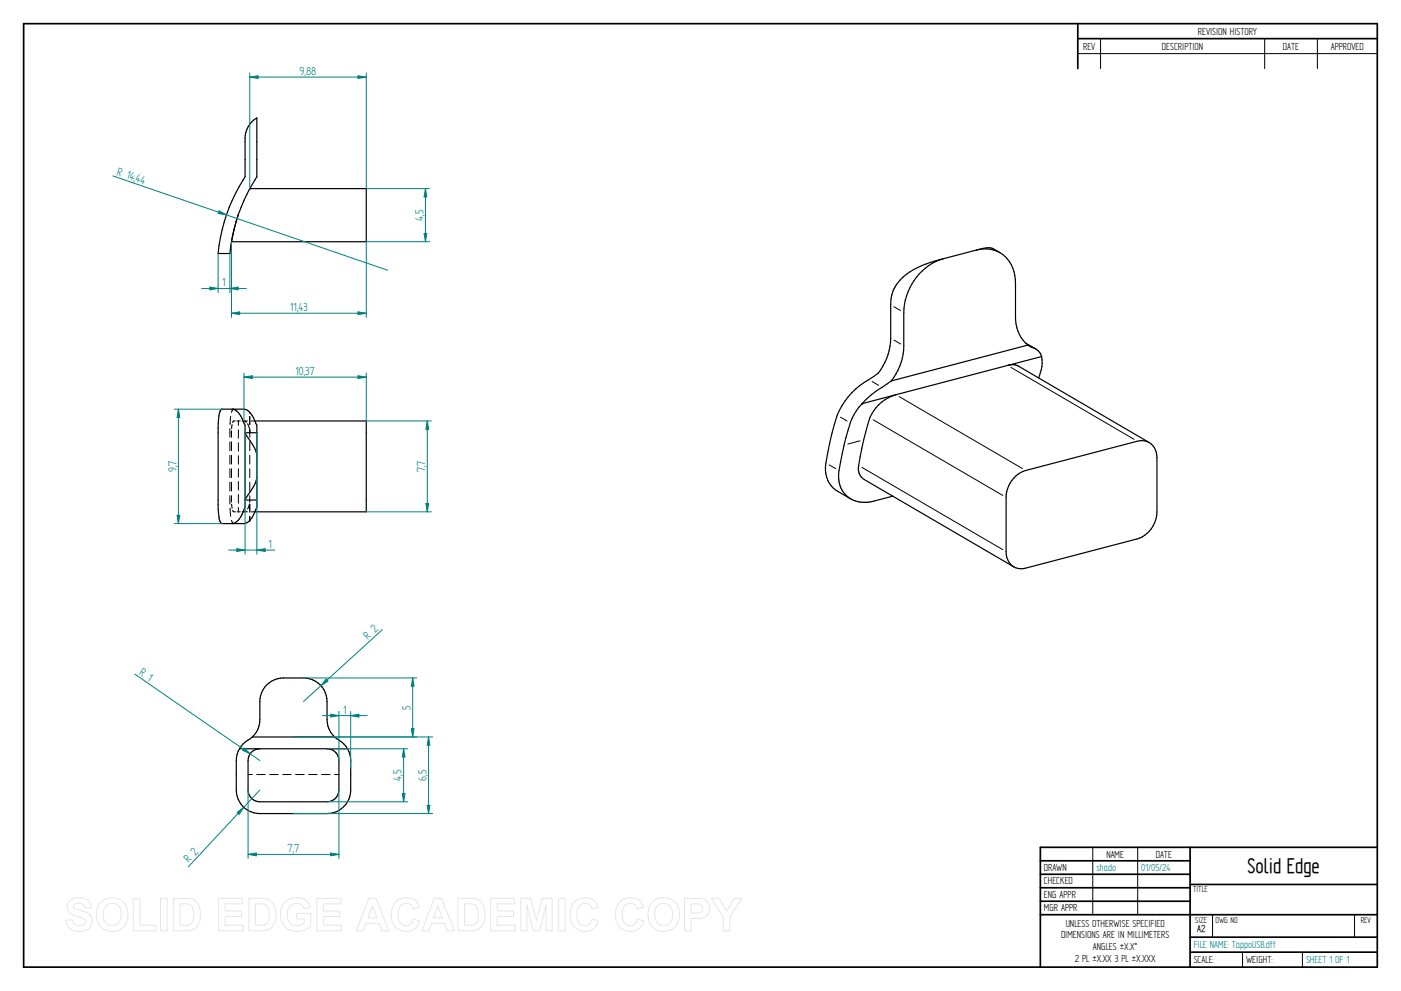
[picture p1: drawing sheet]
<svg xmlns="http://www.w3.org/2000/svg" width="594mm" height="420mm" viewBox="0 0 594 420" stroke-linecap="round" stroke-linejoin="round" font-family="sans-serif">
<g fill="none" stroke="#000" stroke-width=".72">
<path d="M10 10h574v400h-574zM457 10v19.1M457 16.4h127M504.6 359.2v50.8M584 359.2h-142.9v50.8M441.1 365h63.5M441.1 370.7h63.5M441.1 376.4h63.5M504.6 375h79.4M441.1 382.1h63.5M441.1 387.8h142.9M504.6 397.3h79.4"/>
<path d="M504.6 403.7h79.4"/>
</g>
<g fill="none" stroke="#000" stroke-width=".42">
<path d="M466.7 16.4v12.7M536.3 16.4v12.7M558.6 16.4v12.7M457 22.7h127M379 130l2.8 1.7M379.1 144.2l2.8 1.6M428.7 155.7l52.2 30.6M436.2 146.3l1.1 .8M97.8 176.5l-.3 3.5M98.2 174.7v.1M99.2 173.5l-.5 .2-.5 1M99.8 178.5h-.7l-.5 .6"/>
<path d="M101.1 178.5v1.8M101.8 178.5h-1.3M102.7 178.5h2.2M103.5 178.5l.8 .3M104.3 178.8h.1M105 179.7l.7 1.8M105.9 176.5v3.5M106.5 178.5h1.6M356.4 176.9l2.8 1.6M369.8 161.8l2.8 1.6M370.2 178l55 32.1M381.3 168.2l52.3 30.5"/>
<path d="M97.5 181.7v3.7M97.5 187.3v3.8M97.5 193v3.8M97.5 198.7v3.8M98.2 182.7v2.7M98.2 187.3v3.8M98.2 193v3.8M98.2 198.7v3.8M98.4 180l-.2 1.7M101.1 182.2v3.6M101.1 187.7v3.6M101.1 193.2v3.6"/>
<path d="M101.1 198.7v3.6M105.9 182.5v1v-1.7v3.6M105.9 187.3v3.8M105.9 193v3.8M105.9 198.7v3.8M351.6 197.1l2.8 1.6M364.7 186.9l-5.2 1.4M365.5 198.2l59.7 34.8M97.5 204.4v3.8M97.5 210.1v3.6M97.5 215.5l.3 3.4M98.2 210.1v2.8"/>
<path d="M98.2 204.4v3.8M98.2 213.8h.1M98.2 213.8l.2 1.7M98.6 216.4l.4 .5 .8 .1M101.1 204.2v3.6M101.1 209.7v3.6M101.1 215.2v1.8M101.9 217h-1.4M102.7 217h2.2M104.3 216.6l-.8 .4M105.7 214l-.7 1.8M105.9 204.4v3.8"/>
<path d="M105.9 210.1v2.8M105.9 213.7v3.4M105.9 218.9v1.7M106.5 217h1.6M98.2 220.7l.3 .9 .7 .4M105.2 328.4h1.8M108.9 328.4h3.6M114.4 328.4h3.6M119.9 328.4h3.6M125.3 328.4h3.7M130.8 328.4h3.7M136.3 328.4h3.7"/>
<path d="M141.9 328.4h1.8M463.4 359.2v28.6M482.4 359.2v28.6M514.2 387.9v9.4M574.4 387.9v9.4M526.9 403.7v6.3M552.3 403.7v6.3"/>
</g>
<g fill="none" stroke="#000" stroke-width=".51">
<path d="M105.9 80l3-5v-25a10 10 0 0 0-5 8.6v16.4a71.2 71.2 0 0 0-11.4 32.5h5l1.7-10M105.9 80l-2.4 5a66.5 66.5 0 0 0-4.3 12.5M105.9 80h49.4v22.5h-57.1l1-5M399.9 109.7a34.6 34.6 0 0 0-18.8 9.7 13.9 13.9 0 0 0-3.4 9.8v14.2a24.8 24.8 0 0 1-5.3 14.8l-1.9 1.4a32.3 32.3 0 0 0-17.7 24.2l-2.6 12.5a11.3 11.3 0 0 0 4.9 11.9l5.6 3.3M399.9 109.7a24.3 24.3 0 0 0-16.7 22.8v14.1a24.1 24.1 0 0 1-5.3 14.9M414 106l-14.1 3.7M414 106a12.8 12.8 0 0 1 16.5 12.4l.1 15.8a15.1 15.1 0 0 0 5.3 12.1M414 106l5.5-1 1.8 .5 2.8 1.6M427.3 154.9a6.4 6.4 0 0 1 4.4 .3l55.6 32.4M434.9 145.5l4.3 2.5M435.9 146.3l-58 15.2M435.9 146.3l3.7 1.9a4.9 4.9 0 0 1 2.1 3"/>
<path d="M441.7 151.2l-76.2 20M441.7 151.2l.2 1.4a15.4 15.4 0 0 1-1.4 7.7M98.5 173.5a6.5 6.5 0 0 1 4.6 5l.8 1.8v3.2M108.1 178.5l-1.3-2.6-1.4-1.6-1.2-.7-10-.1-.8 .7-.6 2.2-.3 3.2v34.4a13.2 13.2 0 0 0 1.2 7.8h10.5l1.2-.7 1.4-1.6 1.3-2.5M108.1 178.5l.8 1.8v13.2M108.1 178.5h47.2v38.5h-47.2M365.5 171.2a23.7 23.7 0 0 0-5.9 11.2 95.4 95.4 0 0 0-4 20.3 10.7 10.7 0 0 0 13.2 10.1l9.8-2.4M377.9 161.5l-3.9 2.7a35.6 35.6 0 0 0-8.5 7M379.9 167.3a17.1 17.1 0 0 0-12 12.9 92.4 92.4 0 0 0-3.9 19.2l.9 2.4 1.5 1.4M103.9 183.6l.7 1.2a18.1 18.1 0 0 1 4.3 8.7M103.9 183.5v28.5M103.9 183.5h5"/>
<path d="M108.9 193.5v18.5M487.3 187.6a6.3 6.3 0 0 0-5-.5l-47.4 12.4a12.1 12.1 0 0 0-8.3 11.4v22.9a7.3 7.3 0 0 0 3.3 6.5M487.3 187.6l1.6 1.3a7.5 7.5 0 0 1 1.7 5.2v23a12.2 12.2 0 0 1-8.3 11.4l-47.4 12.4a6.7 6.7 0 0 1-5-.6M103.9 212v3.2a12.1 12.1 0 0 1-4.2 6.5l-1.2 .3M103.9 212h5M108.9 212v3.2l-.8 1.8M108.9 202a18.9 18.9 0 0 1-4.6 9.1l-.4 .8M366.4 203.3l63.5 37M101.6 317.5a9.8 9.8 0 0 0-1.4 5v12.4a10 10 0 0 0 10 10h28.5a10 10 0 0 0 10-10v-12.4a9.8 9.8 0 0 0-1.3-5M101.6 317.5h45.8M107 312.5l-1.8 1.3a9.9 9.9 0 0 0-3.6 3.7M107 312.5a9.8 9.8 0 0 0 3.2-7.4v-7.7a10 10 0 0 1 10-10h8.5a10 10 0 0 1 10 10v7.7a10.1 10.1 0 0 0 3.2 7.4"/>
<path d="M107 312.5h34.9M110.2 317.5a4.9 4.9 0 0 0-5 5v12.4a5 5 0 0 0 5 5h28.5a5 5 0 0 0 5-5v-12.4a5 5 0 0 0-5-5M141.9 312.5l3.8 2.9 1.7 2.1"/>
</g>
<g fill="#000">
<circle cx="105.9" cy="80" r=".25"/>
<circle cx="105.9" cy="174.8" r=".25"/>
<circle cx="365.5" cy="171.2" r=".25"/>
<circle cx="105.9" cy="220.6" r=".25"/>
</g>
<path d="M155.3 80h26.9M180.4 80l.6 3.5h-1.2zM155.3 102.5h26.9" fill="none" stroke="#008080" stroke-width=".42"/>
<path d="M180.4 80l.6 3.5h-1.2z" fill="#008080"/>
<path d="M179.8 99h1.2l-.6 3.5z" fill="none" stroke="#008080" stroke-width=".42"/>
<path d="M179.8 99h1.2l-.6 3.5z" fill="#008080"/>
<path d="M180.4 80v22.5M98.2 102.5v32M155.3 102.5v32M98.2 132.8l3.4-.6v1.2z" fill="none" stroke="#008080" stroke-width=".42"/>
<path d="M98.2 132.8l3.4-.6v1.2z" fill="#008080"/>
<path d="M151.8 132.2l3.5 .6-3.5 .6z" fill="none" stroke="#008080" stroke-width=".42"/>
<path d="M151.8 132.2l3.5 .6-3.5 .6z" fill="#008080"/>
<path d="M105.9 30.9v49.1M105.9 32.7l3.5-.6v1.2zM155.3 30.9v49.1M98.2 132.8h57.1" fill="none" stroke="#008080" stroke-width=".42"/>
<path d="M105.9 32.7l3.5-.6v1.2z" fill="#008080"/>
<path d="M151.8 32.1l3.5 .6-3.5 .6z" fill="none" stroke="#008080" stroke-width=".42"/>
<path d="M151.8 32.1l3.5 .6-3.5 .6z" fill="#008080"/>
<path d="M105.9 32.7h49.4M47.9 74.6l116.4 40M92.9 89.4l3.1 1.7-3.5-.6z" fill="none" stroke="#008080" stroke-width=".42"/>
<path d="M92.9 89.4l3.1 1.7-3.5-.6z" fill="#008080"/>
<path d="M155.3 178.5h27.6M181.2 178.5l.6 3.5h-1.2zM155.3 217h27.6" fill="none" stroke="#008080" stroke-width=".42"/>
<path d="M181.2 178.5l.6 3.5h-1.2z" fill="#008080"/>
<path d="M180.6 213.5h1.2l-.6 3.5z" fill="none" stroke="#008080" stroke-width=".42"/>
<path d="M180.6 213.5h1.2l-.6 3.5z" fill="#008080"/>
<path d="M103.5 158.2v20.3M103.5 159.9l3.5-.6v1.2zM155.3 158.2v20.3M181.2 178.5v38.5" fill="none" stroke="#008080" stroke-width=".42"/>
<path d="M103.5 159.9l3.5-.6v1.2z" fill="#008080"/>
<path d="M151.8 159.3l3.5 .6-3.5 .6z" fill="none" stroke="#008080" stroke-width=".42"/>
<path d="M151.8 159.3l3.5 .6-3.5 .6z" fill="#008080"/>
<path d="M103.5 159.9h51.8M73.9 173.5h20.3M75.6 173.5l.6 3.5h-1.1zM73.9 222h20.3" fill="none" stroke="#008080" stroke-width=".42"/>
<path d="M75.6 173.5l.6 3.5h-1.1z" fill="#008080"/>
<path d="M75.1 218.5h1.1l-.6 3.5z" fill="none" stroke="#008080" stroke-width=".42"/>
<path d="M75.1 218.5h1.1l-.6 3.5z" fill="#008080"/>
<path d="M75.6 173.5v48.5M103.9 181.9v53.1M108.9 183.5v51.5M108.9 233.2l3.5-.6v1.2z" fill="none" stroke="#008080" stroke-width=".42"/>
<path d="M108.9 233.2l3.5-.6v1.2z" fill="#008080"/>
<path d="M100.4 232.6l3.5 .6-3.5 .6z" fill="none" stroke="#008080" stroke-width=".42"/>
<path d="M100.4 232.6l3.5 .6-3.5 .6z" fill="#008080"/>
<path d="M92.5 107.5v16.5M97.5 107.5v16.5M89 121.7l3.5 .6-3.5 .6zM96.9 233.2h19.6" fill="none" stroke="#008080" stroke-width=".42"/>
<path d="M89 121.7l3.5 .6-3.5 .6z" fill="#008080"/>
<path d="M97.5 122.3l3.5-.6v1.2z" fill="none" stroke="#008080" stroke-width=".42"/>
<path d="M97.5 122.3l3.5-.6v1.2z" fill="#008080"/>
<path d="M85.5 122.3h19M105.2 334.9v29.1M143.7 334.9v29.1M105.2 362.2l3.5-.5v1.1z" fill="none" stroke="#008080" stroke-width=".42"/>
<path d="M105.2 362.2l3.5-.5v1.1z" fill="#008080"/>
<path d="M140.2 361.7l3.5 .5-3.5 .6z" fill="none" stroke="#008080" stroke-width=".42"/>
<path d="M140.2 361.7l3.5 .5-3.5 .6z" fill="#008080"/>
<path d="M57.1 285.8l53.1 36.7M103.5 317.1l2.6 2.5-3.2-1.5zM105.2 362.2h38.5" fill="none" stroke="#008080" stroke-width=".42"/>
<path d="M103.5 317.1l2.6 2.5-3.2-1.5z" fill="#008080"/>
<path d="M110.2 334.9l-30.4 32.6M100.6 344.4l2.8-2.1-2 2.9z" fill="none" stroke="#008080" stroke-width=".42"/>
<path d="M100.6 344.4l2.8-2.1-2 2.9z" fill="#008080"/>
<path d="M138.7 317.5h34.2M171.1 317.5l.6 3.4h-1.1zM138.7 339.9h34.2" fill="none" stroke="#008080" stroke-width=".42"/>
<path d="M171.1 317.5l.6 3.4h-1.1z" fill="#008080"/>
<path d="M170.6 336.4h1.1l-.6 3.5z" fill="none" stroke="#008080" stroke-width=".42"/>
<path d="M170.6 336.4h1.1l-.6 3.5z" fill="#008080"/>
<path d="M124.5 312.5h59M171.1 317.5v22.4M181.7 312.5l.6 3.4h-1.2zM124.5 344.9h59" fill="none" stroke="#008080" stroke-width=".42"/>
<path d="M181.7 312.5l.6 3.4h-1.2z" fill="#008080"/>
<path d="M181.1 341.5h1.2l-.6 3.4z" fill="none" stroke="#008080" stroke-width=".42"/>
<path d="M181.1 341.5h1.2l-.6 3.4z" fill="#008080"/>
<path d="M143.7 301.6v20.9M148.7 301.6v23.8M148.7 303.4l3.5-.6v1.2zM181.7 312.5v32.4" fill="none" stroke="#008080" stroke-width=".42"/>
<path d="M148.7 303.4l3.5-.6v1.2z" fill="#008080"/>
<path d="M140.2 302.8l3.5 .6-3.5 .6z" fill="none" stroke="#008080" stroke-width=".42"/>
<path d="M140.2 302.8l3.5 .6-3.5 .6z" fill="#008080"/>
<path d="M162.1 267l-33.4 30.4M138.3 287.9l.8 .9-3 1.9zM136.7 303.4h19" fill="none" stroke="#008080" stroke-width=".42"/>
<path d="M138.3 287.9l.8 .9-3 1.9z" fill="#008080"/>
<path d="M128.7 287.4h48M175 287.4l.5 3.6h-1.1zM141.9 312.5h34.8" fill="none" stroke="#008080" stroke-width=".42"/>
<path d="M175 287.4l.5 3.6h-1.1z" fill="#008080"/>
<path d="M174.4 308.9h1.1l-.5 3.6z" fill="none" stroke="#008080" stroke-width=".42"/>
<path d="M174.4 308.9h1.1l-.5 3.6z" fill="#008080"/>
<path d="M175 287.4v25.1" fill="none" stroke="#008080" stroke-width=".42"/>
<g fill="none" stroke="#e6e6e6" stroke-width=".42">
<path d="M29.6 381.8a6.5 6.5 0 0 1 8.5 .8l.6 2.2-2.8 .1a2.7 2.7 0 0 0-2.1-2 2.7 2.7 0 0 0-2.7 1.1 1.87 1.87 0 0 0 2.2 1.8l1.4 .4a4.4 4.4 0 0 1 4 6.2 6.4 6.4 0 0 1-9.1 1.3l-1.2-1.8-.5-1.7 2.7-.3a2.94 2.94 0 0 0 2.6 2.6 2.94 2.94 0 0 0 3.1-1.9 2.67 2.67 0 0 0-2.9-1.8 4.9 4.9 0 0 1-5-4.3l.4-1.6zM43.1 382.1a6.9 6.9 0 0 1 8.2-.5 6.9 6.9 0 0 1 2.8 7.7 6.7 6.7 0 0 1-8 5.5 6.7 6.7 0 0 1-5.1-8.3 6.4 6.4 0 0 1 2.1-4.4zM44.8 384.2a3.9 3.9 0 0 1 4.6-.8 3.9 3.9 0 0 1 2 4.3 3.8 3.8 0 0 1-1.9 4.3 3.8 3.8 0 0 1-4.6-.7 6.6 6.6 0 0 1-.1-7.1zM56.5 381h2.8v11.3h6.9v2.3h-9.7zM68.1 380.9h2.8v13.7h-2.8zM73.5 380.9h5a5.9 5.9 0 0 1 6.5 7 5.9 5.9 0 0 1-6.3 6.7h-5.2zM76.3 383.2h1.8a3.4 3.4 0 0 1 4 3.9v1.2a3.2 3.2 0 0 1-3.8 4h-2zM92.7 380.9h10.2v2.3h-7.4v3h6.9v2.4h-6.9v3.7h7.7v2.3h-10.5zM105.5 380.9h5.1a5.9 5.9 0 0 1 6.4 7 5.9 5.9 0 0 1-6.3 6.7h-5.2zM108.3 383.2h1.9a3.4 3.4 0 0 1 4 3.9v1.2a3.2 3.2 0 0 1-3.8 4h-2.1zM120.9 382.4a7.3 7.3 0 0 1 9.7 .1l1 2.2-2.7 .5a3.7 3.7 0 0 0-4.6-2 3.7 3.7 0 0 0-2.5 4.4 4.2 4.2 0 0 0 2.2 4.5 4.2 4.2 0 0 0 5-.8v-1.7h-3.2v-2.3h6v5.4a8.1 8.1 0 0 1-11.8-.8 8.3 8.3 0 0 1 .9-9.5zM134.4 380.9h10.2v2.3h-7.4v3h6.9v2.4h-6.9v3.7h7.6v2.3h-10.4z"/>
<path d="M156.4 380.9h3l5.5 13.7h-3l-1.2-3.1h-5.5l-1.1 3.1h-3zM157.9 384.1l1.9 5.1h-3.7zM167.7 382.5a6 6 0 0 1 10.2 2.1l-2.8 .7a3.2 3.2 0 0 0-3.9-2.2 3.2 3.2 0 0 0-2.4 3.8 4.6 4.6 0 0 0 2.5 5.5 3.2 3.2 0 0 0 4-2.8l2.6 .8a6.1 6.1 0 0 1-7.2 4.3 6.1 6.1 0 0 1-4.8-6.8 7.7 7.7 0 0 1 1.8-5.4zM184.1 380.9h3.1l5.5 13.7h-3l-1.2-3.1h-5.5l-1.1 3.1h-3zM185.7 384.1l1.9 5.1h-3.8zM194.2 380.9h5a5.9 5.9 0 0 1 6.5 7 5.9 5.9 0 0 1-6.3 6.7h-5.2zM197 383.2h1.8a3.4 3.4 0 0 1 4 3.9v1.2a3.2 3.2 0 0 1-3.8 4h-2zM208.1 380.9h10.2v2.3h-7.4v3h6.9v2.4h-6.9v3.7h7.6v2.3h-10.4zM220.8 380.9h4.2l2.5 9.3 2.4-9.3h4.2v13.7h-2.5l-.1-10.8-2.7 10.8h-2.7l-2.7-10.8v10.8h-2.6zM236.8 380.9h2.8v13.7h-2.8zM243.5 382.5a6 6 0 0 1 10.2 2.1l-2.8 .7a3.2 3.2 0 0 0-3.8-2.2 3.2 3.2 0 0 0-2.4 3.8 4.6 4.6 0 0 0 2.4 5.5 3.2 3.2 0 0 0 4-2.8l2.6 .8a6.1 6.1 0 0 1-7.2 4.3 6.1 6.1 0 0 1-4.7-6.8 7.7 7.7 0 0 1 1.7-5.4zM262.7 382.5a6 6 0 0 1 10.2 2.1l-2.7 .7a3.2 3.2 0 0 0-3.9-2.2 3.2 3.2 0 0 0-2.4 3.8 4.6 4.6 0 0 0 2.4 5.5 3.2 3.2 0 0 0 4-2.8l2.7 .8a6.1 6.1 0 0 1-7.2 4.3 6.1 6.1 0 0 1-4.8-6.8 7.7 7.7 0 0 1 1.7-5.4z"/>
<path d="M277 382.1a6.9 6.9 0 0 1 8.2-.5 6.9 6.9 0 0 1 2.8 7.7 6.7 6.7 0 0 1-8.1 5.5 6.7 6.7 0 0 1-5.1-8.3 6.4 6.4 0 0 1 2.2-4.4zM278.7 384.2a3.9 3.9 0 0 1 4.6-.8 3.9 3.9 0 0 1 1.9 4.3 3.8 3.8 0 0 1-1.8 4.3 3.8 3.8 0 0 1-4.7-.7 6.6 6.6 0 0 1 0-7.1zM290.3 380.9h5.2a4.4 4.4 0 0 1 5.4 4.3 4.4 4.4 0 0 1-5.4 4.2h-2.4v5.2h-2.8zM293.1 383.2h1.8a2.1 2.1 0 0 1 2.6 .6 2.1 2.1 0 0 1 0 2.6 3.4 3.4 0 0 1-2.9 .7h-1.5zM301.6 380.9h3.3l3.2 5.4 3.2-5.4h3.2l-5 7.9v5.8h-2.8v-5.8z"/>
</g>
<text font-size="10.1" x="529" y="370.2">Solid Edge</text>
<g font-size="5.6" fill="#008080">
<text x="127" y="31.8">9,88</text>
<text x="49.3" y="74.2" transform="rotate(19 49.3 74.2)">R 14,</text>
<text x="57.2" y="76.9" transform="rotate(19 57.2 76.9)">44</text>
<text x="179.5" y="93.6" transform="rotate(-90 179.5 93.6)">4,5</text>
<text x="94.3" y="121.4">1</text>
<text x="123.1" y="131.9">11,43</text>
<text x="125.3" y="159">10,37</text>
<text x="74.8" y="200.2" transform="rotate(-90 74.8 200.2)">9,7</text>
<text x="180.3" y="200.3" transform="rotate(-90 180.3 200.3)">7,7</text>
<text x="113.9" y="232.3">1</text>
<text x="156" y="271.4" transform="rotate(-42 156 271.4)">R 2</text>
<text x="58.7" y="285.7" transform="rotate(35 58.7 285.7)">R 1</text>
<text x="145.5" y="302.5">1</text>
<text x="174.1" y="300.9" transform="rotate(-90 174.1 300.9)">5</text>
<text x="170.3" y="331" transform="rotate(-90 170.3 331)">4,5</text>
<text x="180.8" y="331.1" transform="rotate(-90 180.8 331.1)">6,5</text>
<text x="121.9" y="361.4">7,7</text>
<text x="80" y="366.1" transform="rotate(-47 80 366.1)">R 2</text>
</g>
<g font-size="4.9">
<text x="507.9" y="14.7">REVISION HISTORY</text>
<text x="459.3" y="21">REV</text>
<text x="492.7" y="21">DESCRIPTION</text>
<text x="544" y="21">DATE</text>
<text x="564.3" y="21">APPROVED</text>
<text x="469.1" y="363.6">NAME</text>
<text x="490.1" y="363.6">DATE</text>
<text x="442.7" y="369.3">DRAWN</text>
<text x="442.7" y="375">CHECKED</text>
<text x="442.7" y="380.7">ENG APPR</text>
<text x="442.7" y="386.4">MGR APPR</text>
<text x="451.9" y="392.9">UNLESS OTHERWISE SPECIFIED</text>
<text x="449.9" y="397.9">DIMENSIONS ARE IN MILLIMETERS</text>
<text x="455.7" y="407.8">2 PL ±X.XX 3 PL ±X.XXX</text>
<text x="463.5" y="402.9">ANGLES ±X.X°</text>
<text x="506.2" y="408.3">SCALE:</text>
<text x="528.4" y="408.3">WEIGHT:</text>
</g>
<g font-size="4.9" fill="#008080">
<text x="464.9" y="369.3">shado</text>
<text x="483.9" y="369.3">01/05/24</text>
<text x="506.2" y="402">FILE NAME: TappoUSB.dft</text>
<text x="553.8" y="408.4">SHEET 1 OF 1</text>
</g>
<text font-size="4.8" x="507.7" y="395.3">A2</text>
<g font-size="4.1">
<text x="505.9" y="378.3">TITLE</text>
<text x="506.9" y="391.1">SIZE</text>
<text x="515.4" y="391.1">DWG NO</text>
<text x="577" y="391.1">REV</text>
</g>
</svg>
